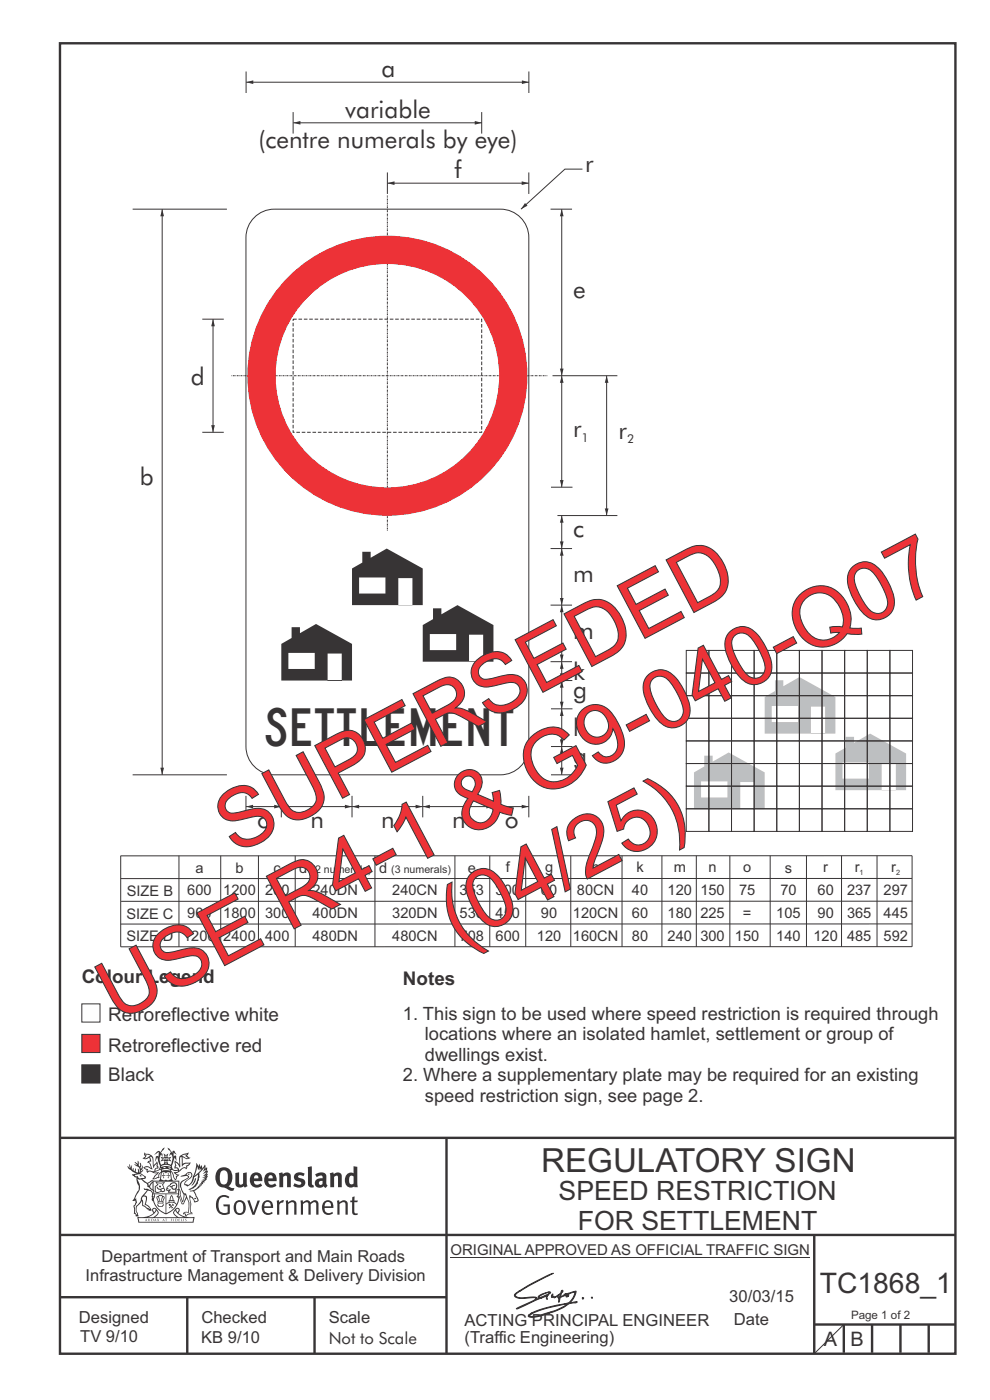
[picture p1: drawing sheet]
<svg xmlns="http://www.w3.org/2000/svg" width="210mm" height="297mm" viewBox="0 0 210 297" stroke-linecap="round" stroke-linejoin="round" font-family="sans-serif">
<g fill="none" stroke="#373435" stroke-width=".51">
<path d="M12.7 9.2h190v278h-190zM12.7 241.4h190M94.7 241.4v45.8M12.7 262h190M12.7 275.2h82M39.7 275.2v12M66.7 275.2v12M172.7 262.2v25M172.7 281h30M179 281v6M185 281v6M191 281v6"/>
<path d="M197 281v6"/>
</g>
<path d="M95.5 266.7h76.3" fill="none" stroke="#373435" stroke-width=".21"/>
<path d="M17.4 219.4h3.8v3.9h-3.8z" fill-rule="evenodd" fill="#ed3237" stroke="#373435" stroke-width=".21"/>
<path d="M17.4 225.9h3.8v3.9h-3.8z" fill-rule="evenodd" fill="#373435" stroke="#373435" stroke-width=".21"/>
<path d="M17.4 213h3.8v3.8h-3.8z" fill-rule="evenodd" fill="#fefefe" stroke="#373435" stroke-width=".21"/>
<path d="M53.9 46.1a6 6 0 0 1 4.3-1.7h48a6 6 0 0 1 6 6v108a6 6 0 0 1-6 6h-48a6 6 0 0 1-6-6v-108a6 6 0 0 1 1.7-4.3z" fill="none" stroke="#373435" stroke-width=".21"/>
<g fill="#373435">
<path d="M61.9 133.1h1.7v1.2l3.4-1.9 7.7 4.2v7.8h-15v-7.8l2.2-1.3zM69.5 138.6h3v5.8h-3zM61.2 138.5h5.6v3.4h-5.6z" fill-rule="evenodd"/>
<path d="M76.9 117.1h1.7v1.2l3.4-1.9 7.7 4.2v7.8h-15v-7.8l2.2-1.3zM84.5 122.6h3v5.8h-3zM76.2 122.5h5.6v3.4h-5.6z" fill-rule="evenodd"/>
<path d="M91.9 129.1h1.7v1.2l3.4-1.9 7.7 4.2v7.8h-15v-7.8l2.2-1.3zM99.5 134.6h3v5.8h-3zM91.2 134.5h5.6v3.4h-5.6z" fill-rule="evenodd"/>
</g>
<path d="M123.6 35.9h-3.8l-9.3 8.5" fill="none" stroke="#373435" stroke-width=".21"/>
<path d="M111.4 43.1l.5 .5-1.4 .8z" fill="#373435"/>
<path d="M62.2 26.1h40" fill="none" stroke="#373435" stroke-width=".21"/>
<g fill="#373435">
<path d="M100.7 25.7l1.5 .4-1.5 .3z"/>
<path d="M62.2 26.1l1.5-.4v.7z"/>
</g>
<path d="M62.2 23.8v4.5M102.2 23.8v4.5M116.8 44.4h4.5M119.2 44.4v35.3M117.2 79.7h13.8M116.9 103.4h4.5M118.2 109.4h12.8" fill="none" stroke="#373435" stroke-width=".21"/>
<path d="M49.1 79.7h67M82.2 112.6v-71.1" fill="none" stroke="#373435" stroke-width=".21" stroke-dasharray=".1 .2 .4 .1" stroke-linecap="butt"/>
<path d="M62.2 67.7h40v24h-40z" fill="none" stroke="#373435" stroke-width=".21" stroke-dasharray=".8 .4" stroke-linecap="butt"/>
<g fill="#373435">
<path d="M119.2 44.4l.3 1.5h-.7z"/>
<path d="M118.8 78.2h.7l-.3 1.5z"/>
</g>
<path d="M119.2 79.7v23.7" fill="none" stroke="#373435" stroke-width=".21"/>
<g fill="#373435">
<path d="M119.2 79.7l.3 1.5h-.7z"/>
<path d="M118.8 101.8h.7l-.3 1.6z"/>
</g>
<path d="M128.7 79.7v29.7" fill="none" stroke="#373435" stroke-width=".21"/>
<g fill="#373435">
<path d="M128.7 79.7l.4 1.5h-.8z"/>
<path d="M128.3 107.9h.8l-.4 1.5z"/>
</g>
<path d="M52.2 17.4h60" fill="none" stroke="#373435" stroke-width=".21"/>
<g fill="#373435">
<path d="M110.7 17l1.5 .4-1.5 .4z"/>
<path d="M52.2 17.4l1.5-.4v.8z"/>
</g>
<path d="M52.2 15.2v4.5M112.2 15.2v4.5M116.8 116.4h4.5M119.2 116.4v12M116.8 128.4h4.5M116.8 140.4h4.5M116.8 144.4h4.6" fill="none" stroke="#373435" stroke-width=".21"/>
<g fill="#373435">
<path d="M118.8 126.9h.7l-.3 1.5z"/>
<path d="M119.2 116.4l.3 1.5h-.7z"/>
</g>
<path d="M119.2 128.4v12" fill="none" stroke="#373435" stroke-width=".21"/>
<g fill="#373435">
<path d="M118.8 138.9h.7l-.3 1.5z"/>
<path d="M119.2 128.4l.3 1.5h-.7z"/>
</g>
<path d="M119.2 144.4v6" fill="none" stroke="#373435" stroke-width=".21"/>
<g fill="#373435">
<path d="M118.8 148.9h.7l-.3 1.5z"/>
<path d="M119.2 144.4l.3 1.5h-.7z"/>
</g>
<path d="M119.2 150.4v8" fill="none" stroke="#373435" stroke-width=".21"/>
<g fill="#373435">
<path d="M119.2 150.4l.3 1.5h-.7z"/>
<path d="M118.8 156.9h.7l-.3 1.5z"/>
</g>
<path d="M82.2 38.9h30M116.9 158.4h4.5" fill="none" stroke="#373435" stroke-width=".21"/>
<g fill="#373435">
<path d="M110.7 38.5l1.5 .4-1.5 .3z"/>
<path d="M82.2 38.9l1.5-.4v.7z"/>
</g>
<path d="M82.2 36.6v4.5M112.2 36.6v4.5M119.2 158.4v6" fill="none" stroke="#373435" stroke-width=".21"/>
<g fill="#373435">
<path d="M118.8 162.9h.7l-.3 1.5z"/>
<path d="M119.2 158.4l.3 1.5h-.7z"/>
</g>
<path d="M116.9 150.4h4.5M119.2 140.4v4" fill="none" stroke="#373435" stroke-width=".21"/>
<g fill="#373435">
<path d="M119.2 140.4l.3 1.5h-.7z"/>
<path d="M118.8 142.9h.7l-.3 1.5z"/>
</g>
<path d="M116.9 164.4h4.5" fill="none" stroke="#373435" stroke-width=".21"/>
<path d="M58.5 79.7a23.7 23.7 0 0 1 47.4 0 23.7 23.7 0 0 1-47.4 0zM52.5 79.7a29.7 29.7 0 0 0 59.4 0 29.7 29.7 0 0 0-59.4 0z" fill-rule="evenodd" fill="#ed3237"/>
<path d="M119.2 109.4v7" fill="none" stroke="#373435" stroke-width=".21"/>
<g fill="#373435">
<path d="M119.2 109.4l.3 1.5h-.7z"/>
<path d="M118.8 114.9h.7l-.3 1.5z"/>
</g>
<path d="M34.4 44.4v120M112.2 168.8v4.6" fill="none" stroke="#373435" stroke-width=".21"/>
<g fill="#373435">
<path d="M34.4 44.4l.4 1.5h-.8z"/>
<path d="M34 162.9h.8l-.4 1.5z"/>
</g>
<path d="M28.1 44.4h20M42.9 67.7h4.6M45.2 67.7v24M42.9 91.7h4.6M28.1 164.4h20" fill="none" stroke="#373435" stroke-width=".21"/>
<g fill="#373435">
<path d="M45.2 67.7l.4 1.5h-.8z"/>
<path d="M44.8 90.2h.8l-.4 1.5z"/>
</g>
<path d="M52.2 171.1h7.5" fill="none" stroke="#373435" stroke-width=".21"/>
<g fill="#373435">
<path d="M58.2 170.7l1.5 .4-1.5 .4z"/>
<path d="M52.2 171.1l1.5-.4v.8z"/>
</g>
<path d="M52.2 168.8v4.6M59.7 168.8v4.6M59.7 171.1h15M74.7 168.8v4.6" fill="none" stroke="#373435" stroke-width=".21"/>
<g fill="#373435">
<path d="M59.7 171.1l1.5-.4v.8z"/>
<path d="M73.2 170.7l1.5 .4-1.5 .4z"/>
</g>
<path d="M104.7 171.1h7.5" fill="none" stroke="#373435" stroke-width=".21"/>
<g fill="#373435">
<path d="M110.7 170.7l1.5 .4-1.5 .4z"/>
<path d="M104.7 171.1l1.5-.4v.8z"/>
</g>
<path d="M89.7 168.8v4.6M89.7 171.1h15M104.7 168.8v4.6" fill="none" stroke="#373435" stroke-width=".21"/>
<g fill="#373435">
<path d="M89.7 171.1l1.5-.4v.8z"/>
<path d="M103.2 170.7l1.5 .4-1.5 .4z"/>
</g>
<path d="M74.7 171.1h15" fill="none" stroke="#373435" stroke-width=".21"/>
<g fill="#373435">
<path d="M88.2 170.7l1.5 .4-1.5 .4z"/>
<path d="M74.7 171.1l1.5-.4v.8z"/>
</g>
<g fill="#bdbfc1">
<path d="M149.4 160.3h1.8v1.3l3.4-2 7.6 4.3v7.7h-15v-7.7l2.2-1.3zM157 165.9h3v5.7h-3zM148.7 165.8h5.6v3.4h-5.6z" fill-rule="evenodd"/>
<path d="M164.4 144.3h1.8v1.3l3.4-2 7.6 4.3v7.7h-15v-7.7l2.2-1.3zM172 149.9h3v5.7h-3zM163.7 149.8h5.6v3.4h-5.6z" fill-rule="evenodd"/>
<path d="M179.4 156.3h1.8v1.3l3.4-2 7.6 4.3v7.7h-15v-7.7l2.2-1.3zM187 161.9h3v5.7h-3zM178.7 161.8h5.6v3.4h-5.6z" fill-rule="evenodd"/>
</g>
<g fill="none" stroke="#373435" stroke-width=".21">
<path d="M145.6 138h4.8v4.8h-4.8zM150.4 138h4.8v4.8h-4.8zM155.2 138h4.8v4.8h-4.8zM160 138h4.8v4.8h-4.8zM164.8 138h4.8v4.8h-4.8zM169.6 138h4.8v4.8h-4.8zM174.4 138h4.8v4.8h-4.8zM179.2 138h4.8v4.8h-4.8zM184 138h4.8v4.8h-4.8zM188.8 138h4.8v4.8h-4.8zM145.6 142.8h4.8v4.8h-4.8zM145.6 147.6h4.8v4.8h-4.8z"/>
<path d="M145.6 152.4h4.8v4.8h-4.8zM145.6 157.2h4.8v4.8h-4.8zM150.4 142.8h4.8v4.8h-4.8zM150.4 147.6h4.8v4.8h-4.8zM150.4 152.4h4.8v4.8h-4.8zM150.4 157.2h4.8v4.8h-4.8zM155.2 142.8h4.8v4.8h-4.8zM155.2 147.6h4.8v4.8h-4.8zM155.2 152.4h4.8v4.8h-4.8zM155.2 157.2h4.8v4.8h-4.8zM160 142.8h4.8v4.8h-4.8zM160 147.6h4.8v4.8h-4.8z"/>
<path d="M160 152.4h4.8v4.8h-4.8zM160 157.2h4.8v4.8h-4.8zM164.8 142.8h4.8v4.8h-4.8zM164.8 147.6h4.8v4.8h-4.8zM164.8 152.4h4.8v4.8h-4.8zM164.8 157.2h4.8v4.8h-4.8zM169.6 142.8h4.8v4.8h-4.8zM169.6 147.6h4.8v4.8h-4.8zM169.6 152.4h4.8v4.8h-4.8zM169.6 157.2h4.8v4.8h-4.8zM174.4 142.8h4.8v4.8h-4.8zM174.4 147.6h4.8v4.8h-4.8z"/>
<path d="M174.4 152.4h4.8v4.8h-4.8zM174.4 157.2h4.8v4.8h-4.8zM179.2 142.8h4.8v4.8h-4.8zM179.2 147.6h4.8v4.8h-4.8zM179.2 152.4h4.8v4.8h-4.8zM179.2 157.2h4.8v4.8h-4.8zM184 142.8h4.8v4.8h-4.8zM184 147.6h4.8v4.8h-4.8zM184 152.4h4.8v4.8h-4.8zM184 157.2h4.8v4.8h-4.8zM188.8 142.8h4.8v4.8h-4.8zM188.8 147.6h4.8v4.8h-4.8z"/>
<path d="M188.8 152.4h4.8v4.8h-4.8zM188.8 157.2h4.8v4.8h-4.8zM145.6 162h4.8v4.8h-4.8zM145.6 166.8h4.8v4.8h-4.8zM145.6 171.6h4.8v4.8h-4.8zM150.4 162h4.8v4.8h-4.8zM150.4 166.8h4.8v4.8h-4.8zM150.4 171.6h4.8v4.8h-4.8zM155.2 162h4.8v4.8h-4.8zM155.2 166.8h4.8v4.8h-4.8zM155.2 171.6h4.8v4.8h-4.8zM160 162h4.8v4.8h-4.8z"/>
<path d="M160 166.8h4.8v4.8h-4.8zM160 171.6h4.8v4.8h-4.8zM164.8 162h4.8v4.8h-4.8zM164.8 166.8h4.8v4.8h-4.8zM164.8 171.6h4.8v4.8h-4.8zM169.6 162h4.8v4.8h-4.8zM169.6 166.8h4.8v4.8h-4.8zM169.6 171.6h4.8v4.8h-4.8zM174.4 162h4.8v4.8h-4.8zM174.4 166.8h4.8v4.8h-4.8zM174.4 171.6h4.8v4.8h-4.8zM179.2 162h4.8v4.8h-4.8z"/>
<path d="M179.2 166.8h4.8v4.8h-4.8zM179.2 171.6h4.8v4.8h-4.8zM184 162h4.8v4.8h-4.8zM184 166.8h4.8v4.8h-4.8zM184 171.6h4.8v4.8h-4.8zM188.8 162h4.8v4.8h-4.8zM188.8 166.8h4.8v4.8h-4.8zM188.8 171.6h4.8v4.8h-4.8zM25.6 181.6l167.9-.1v19.4M25.6 181.5v19.4l167.9-.1M38 181.5v19.4M46.8 181.5v19.4"/>
<path d="M54.8 181.5v19.4M62.6 181.5v19.4M79.5 181.5v19.4M96.5 181.5v19.4M103.9 181.5v19.4M111.5 181.5v19.4M121.1 181.5v19.4M131.9 181.5v19.4M140.4 181.5v19.4M147.7 181.5v19.4M154.8 181.5v19.4M163.4 181.5v19.4"/>
<path d="M171.1 181.5v19.4M178.5 181.5v19.4M186 181.5v19.4M193.5 186.4h-167.9M193.5 196h-167.9M193.5 191.2h-167.8"/>
</g>
<g fill="#373435">
<path d="M47 248.4a2.55 2.55 0 0 0 0 2.7l.3 .2a.81 .81 0 0 0 1-1v-.5a1.04 1.04 0 0 0-1.1-1.5zM46.3 248.1a1.82 1.82 0 0 1 2.1-.2 1.82 1.82 0 0 1 .9 1.8 2.29 2.29 0 0 1-.8 2l.7 .3h.5l-.2 .6a2.87 2.87 0 0 1-2-.7 2.12 2.12 0 0 1-1.7-3.1z" fill-rule="evenodd"/>
<path d="M49.9 248.9l.8-.2v2a.46 .46 0 0 0 .3 .6 .46 .46 0 0 0 .6-.3v-2.1l.7-.2v2.4l.2 .5-.5 .3-.3-.3a1.02 1.02 0 0 1-1.2 .3 1.02 1.02 0 0 1-.6-1.1z" fill-rule="evenodd"/>
<path d="M54 249.5l-.1 .5h.9a.49 .49 0 0 0-.2-.6 .49 .49 0 0 0-.6 .1zM53.4 249.1a1.34 1.34 0 0 1 1.6-.2 1.34 1.34 0 0 1 .6 1.5v.2h-1.7a.77 .77 0 0 0 .5 .8 .77 .77 0 0 0 .9-.4l.3 .5a1.59 1.59 0 0 1-2 .2 1.59 1.59 0 0 1-.5-2.1z" fill-rule="evenodd"/>
<path d="M57 249.5l-.1 .5h1a.49 .49 0 0 0-.2-.6 .49 .49 0 0 0-.7 .1zM56.4 249.1a1.34 1.34 0 0 1 1.6-.2 1.34 1.34 0 0 1 .7 1.5v.2h-1.8a.77 .77 0 0 0 .5 .8 .77 .77 0 0 0 .9-.4l.4 .5a1.59 1.59 0 0 1-2.1 .2 1.59 1.59 0 0 1-.5-2.1z" fill-rule="evenodd"/>
<path d="M59.2 248.9l.7-.2 .1 .4a.95 .95 0 0 1 1-.3 .95 .95 0 0 1 .7 .8v2.3h-.8v-2.3a.46 .46 0 0 0-.8 .1v2.2h-.8z" fill-rule="evenodd"/>
<path d="M62.6 249.1a1.75 1.75 0 0 1 2-.1l-.2 .5-.6-.2a.43 .43 0 0 0-.6 .3l.4 .3a1.04 1.04 0 0 1 1.2 1.1 1.04 1.04 0 0 1-1.4 1l-1.2-.4 .3-.6 1 .4 .4-.4a.88 .88 0 0 0-1-.5l-.4-.2-.1-.4z" fill-rule="evenodd"/>
<path d="M65.3 247.6l.8-.2 .1 3.8 .3 .2 .1 .4a.88 .88 0 0 1-1 0 .88 .88 0 0 1-.3-1z" fill-rule="evenodd"/>
<path d="M67.8 250.6a.43 .43 0 0 0-.1 .7 .43 .43 0 0 0 .7-.1v-.7zM66.8 249.1a1.7 1.7 0 0 1 2.4 .1v1.9l.3 .4-.4 .5-.5-.4a1.03 1.03 0 0 1-1.7-.1 1.03 1.03 0 0 1 .8-1.5h.7v-.4a.8 .8 0 0 0-1.2 .1z" fill-rule="evenodd"/>
<path d="M70 248.9l.7-.2 .1 .4a.95 .95 0 0 1 1-.3 .95 .95 0 0 1 .7 .8v2.3h-.8v-2.3a.46 .46 0 0 0-.8 .1v2.2h-.8z" fill-rule="evenodd"/>
<path d="M74.3 249.5a1.48 1.48 0 0 0 0 1.7h.5l.2-.1v-1.5l-.3-.2zM75 247.4l.8 .1 .1 4.4h-.7l-.1-.2a1.26 1.26 0 0 1-1.4 0 1.26 1.26 0 0 1-.5-1.3 1.29 1.29 0 0 1 .4-1.4 1.29 1.29 0 0 1 1.4-.1z" fill-rule="evenodd"/>
<path d="M46.4 253.9a1.72 1.72 0 0 1 2.3 0l-.3 .3a1.24 1.24 0 0 0-1.4-.2 1.24 1.24 0 0 0-.6 1.4 1.49 1.49 0 0 0 1.2 1.9l.7-.1v-1.3h-.8l-.1-.4h1.3v1.9a1.93 1.93 0 0 1-2.2 0 1.93 1.93 0 0 1-.7-2.2l.2-.8z" fill-rule="evenodd"/>
<path d="M50.4 255.1a1.65 1.65 0 0 0 .2 2.2 .99 .99 0 0 0 1-1.4 .78 .78 0 0 0-.4-.8 .78 .78 0 0 0-.8 0zM50 254.9a1.33 1.33 0 0 1 1.6-.1 1.33 1.33 0 0 1 .5 1.4 1.31 1.31 0 0 1-1.3 1.6 1.31 1.31 0 0 1-1.2-1.6v-.6z" fill-rule="evenodd"/>
<path d="M52.5 254.7l.4-.1 .9 2.6 .8-2.5h.5l-1.1 3h-.5z" fill-rule="evenodd"/>
<path d="M56.3 255.2l-.2 .7h1.3a.7 .7 0 0 0-.3-.8 .7 .7 0 0 0-.8 .1zM55.9 255a1.22 1.22 0 0 1 1.5-.2 1.22 1.22 0 0 1 .5 1.5h-1.8a.93 .93 0 0 0 .5 1 .93 .93 0 0 0 1.1-.2l.2 .3a1.43 1.43 0 0 1-1.8 .1 1.43 1.43 0 0 1-.6-1.7z" fill-rule="evenodd"/>
<path d="M58.7 254.7l.4-.1 .1 .5 .4-.4 .6-.1-.2 .5a.66 .66 0 0 0-.8 .7v1.9h-.4z" fill-rule="evenodd"/>
<path d="M60.6 254.7l.4-.1 .1 .5a.94 .94 0 0 1 1-.5 .94 .94 0 0 1 .8 .8v2.3h-.5l-.1-2.5a.81 .81 0 0 0-1.2 .3v2.2h-.4z" fill-rule="evenodd"/>
<path d="M63.7 254.7l.5-.1 .1 .5 .4-.3a.78 .78 0 0 1 1.1 .3 .9 .9 0 0 1 1-.5 .9 .9 0 0 1 .8 .8v2.3h-.5l-.1-2.5a.67 .67 0 0 0-1.1 .3v2.2h-.5v-2.4l-.4-.3-.7 .4v2.3h-.5z" fill-rule="evenodd"/>
<path d="M69 255.2l-.1 .7h1.3a.7 .7 0 0 0-.3-.8 .7 .7 0 0 0-.9 .1zM68.7 255a1.22 1.22 0 0 1 1.5-.2 1.22 1.22 0 0 1 .5 1.5h-1.8a.93 .93 0 0 0 .4 1 .93 .93 0 0 0 1.2-.2l.1 .3a1.44 1.44 0 0 1-1.7 .1 1.44 1.44 0 0 1-.6-1.7z" fill-rule="evenodd"/>
<path d="M71.4 254.7l.5-.1 .1 .5a.94 .94 0 0 1 1-.5 .94 .94 0 0 1 .8 .8v2.3h-.5l-.1-2.5a.81 .81 0 0 0-1.2 .3v2.2h-.4z" fill-rule="evenodd"/>
<path d="M74.7 253.9l.5-.1v.9h.7l-.1 .3h-.6v2.2l.1 .2h.5l.1 .3a.75 .75 0 0 1-1.2-.6v-2.1h-.4v-.3h.4z" fill-rule="evenodd"/>
<path d="M30.8 244.9l1.1 .3-.9 .5h-.4l.6-.5zM31.8 245.4h.2a2.44 2.44 0 0 1 .4 1.9l.1 .5 .7-1-.1 .6 .3 .3a.57 .57 0 0 0-.6 .7l-1-.1-.5 .2 .2-.5-.8-.3 .7-.1 .9 .5 .1-.1-.6-1.3-.2-.2h.5zM30.7 244.4l-.1 .5 .2 .4-.6 .4a1.04 1.04 0 0 0 1.4-.1l.2 .6-.3 .1-.2 .4a.94 .94 0 0 1 .8 1.1l-.2-.1a1.16 1.16 0 0 0-1.5-.1l.3 .4 .4 .2 .1 .5 .2 .1 .1-.2a.94 .94 0 0 1 1.1 .2l.8 .1-1.2 1.2a1.13 1.13 0 0 0 1.2-.2l.4-.1-.1-.4 .5-.8a.83 .83 0 0 0-.6 1.1l-.3-.1-.7 .4 1.1-1.4-.5 .1-.5-.1 1.3-.5-.1-.1-.9 .4v-.3l.2-.2 .3 .1 .1-.3-.2-.4v-.6l-.1-.4-.7 1v-.7a1.42 1.42 0 0 0-1.6-1.8z" fill-rule="evenodd"/>
<path d="M38.5 245.2l.5-.2 .7-.1-.6 .3 .8 .5h-.3zM38.3 245.5l.2-.1 .1 2a1.69 1.69 0 0 1 1.6-.6l-.8 .5 .1 .5a1.1 1.1 0 0 0-1.5 .6l-.1-.5-.2-.2h-.5l.3-.4-.3-.7a1.42 1.42 0 0 1 .8 1.1l.2-.1zM37.1 246.2l.1 1-.2 .3 .1 .4h.5l.1 .2a.96 .96 0 0 1-1.1-.1l-.1 .1a1.06 1.06 0 0 0 1.3 .2v.1a.72 .72 0 0 1-1 .2l.3 .5 .6 .2-.4 .2-.1 .6-.2-.3-.4-1.1-.4-.4 .4 .9a1.54 1.54 0 0 0 .7 1.2l.2-.3a.58 .58 0 0 1 .4-.8l.2-.1h-.3l-.5-.3 .9-.5a.93 .93 0 0 1 1.2-.5v.2l.2-.2 .1-.5a.99 .99 0 0 0 .7-.8l-1.3 .1-.3 .2-.1-1.4 .9 .4 .9-.3h-.4l-.5-.4 .4-.7-.6 .2a1.46 1.46 0 0 0-1.4 2.1v.4l-.2-.4z" fill-rule="evenodd"/>
<path d="M35.6 248.9l.2 .1-.1 .3 .4 .1h-.4v.6l-.1-.6h-.3l.3-.1z" fill-rule="evenodd"/>
<path d="M34.6 248.9l.2 .1v.3l.3 .1h-.3l-.1 .6v-.6h-.4l.4-.1z" fill-rule="evenodd"/>
<path d="M34.3 248.8a.57 .57 0 0 1 .9 .2 .57 .57 0 0 1 .9-.2l.2 1.4h-.2a.57 .57 0 0 1-.9 0 .69 .69 0 0 1-1.1 0zM34.2 248.1l-.3 2.1-.2 .4h3l-.2-.4-.3-2.1h-.2v.2l-.8-.1-.8 .1v-.2z" fill-rule="evenodd"/>
<path d="M34.2 252.4a.3 .3 0 0 0 .6 0 .3 .3 0 0 0-.6 0zM33.3 250.9l.3 .3-.3 .4a.79 .79 0 0 0 0 1.3l.8-.2-.1-.3a.55 .55 0 0 1-.7-.6l.1-.1 .2 .3 .3 .2 .8-.2-.4-.7 .4-.4-.7 .2zM33 250.7l1.1 .2 .9-.2-.4 .6 .4 1.2a.56 .56 0 0 1-.8 .3l-.2 .1a.73 .73 0 0 1-.9 .1 .73 .73 0 0 1-.3-1v-.4l.6-.4z" fill-rule="evenodd"/>
<path d="M35.6 251.8l.7-.4a.58 .58 0 0 1 1-.1 .58 .58 0 0 1-.4 .9l-.3-.3a.43 .43 0 0 1 .6-.4 .57 .57 0 0 0-.8 .2l-.2-.1-.3 .1 .4 .2a.55 .55 0 0 0 .9 .4v.5h-1.3l.3-.4-.1-.1-.6 .1 .2-.3-.2-.1zM35.4 251.8l-.1 .2a.39 .39 0 0 0 .2 .6h.3l-.2 .4h1.9l-.1-.8a.86 .86 0 0 0-.1-1.3 .86 .86 0 0 0-1.3 .4z" fill-rule="evenodd"/>
<path d="M36 254.8h.8v.2h-.8zM36.4 253.8l.2 .8h-.4zM36.4 253.5l-.3 .5-.1 .6h-.2v.4l-.7 .4 .2 .1a1.48 1.48 0 0 1 2.1 .2l.2-.1-.6-.5v-.5h-.2l-.1-.6z" fill-rule="evenodd"/>
<path d="M35.8 255.4l.4 .1 .1 .3 .3-.2-.2-.2a.38 .38 0 0 1 .5 .5l-.2-.2-.3 .2 .3 .2-.3 .3-.1-.4-.4 .4-.1-.2 .4-.3-.1-.1-.2 .1z" fill-rule="evenodd"/>
<path d="M34.5 254h.2v.2l-.2 .6h-.2zM33.6 255.3h.9v.2a.55 .55 0 0 1-.8 .4v-.2l-.2-.1zM33.4 254h.2l.2 .8h-.2zM33.6 255l.8-.1 .1 .2h-.8zM33.8 253.7h.5l-.2 1.1h-.1zM33.3 253.8l-.1 .3 .3 1.1a.48 .48 0 0 0-.1 .6 .48 .48 0 0 0 .5 .2h.5a.49 .49 0 0 0 .2-.8l.3-1.1-.1-.3a1.42 1.42 0 0 0-1.5 0z" fill-rule="evenodd"/>
<path d="M33.7 251.5l.4 .1 .1 .3h-.3z" fill-rule="evenodd"/>
<path d="M41.3 250.1l.3-.2-.2 .8-.6 .8h-.2l.5-.7z" fill-rule="evenodd"/>
<path d="M39.7 249l.3-.2 .5 .2a.88 .88 0 0 1-.6 1.1 1.22 1.22 0 0 0-.8 1.3l.5 .2a.72 .72 0 0 0 .9-.4l.5-.8 .2-.6 .8-.6v.2a2.85 2.85 0 0 1-2 2.9l.1 .1a2.13 2.13 0 0 0 1.9-1.5v-.3a2.01 2.01 0 0 0 .3-1.7l1.1-1.3-.4 1 .7-.5-.7 1 .8-.4-.8 .8 .7-.2-.9 .6 .8-.1-.8 .4h.7l-.8 .3 .3 .2h-.4l.2 .3h-.4l.2 .3h-.4l.1 .2h-.1a2.16 2.16 0 0 1-2 1.1l.1 .2 .4-.1a.76 .76 0 0 1 .7 .8l.5 1.2-.6 .2a1.45 1.45 0 0 0-1.1-1.3l.2 1.8-.1 1.8 .4 .3a1.07 1.07 0 0 0-1.2 .4v-.3l-.5-.2a.87 .87 0 0 1 1.1-.1v-.7a4.4 4.4 0 0 0-.6-3.1l-.1-.3h-.2a2.16 2.16 0 0 1-.7-2.2l.3-.4 1.2-.7a.55 .55 0 0 0-.4-.8zM37.8 252.4a.76 .76 0 0 1 .3 1.1l.6 1.6 .4-1.7 .2 .1a.61 .61 0 0 1-.1 .9l-.3 .8-.2 .1-.7-1.6-.3 .1a1.18 1.18 0 0 0 .1-1.4zM41.8 247.5l.2 .7 .3-.5v.6l.4-.5a1.9 1.9 0 0 1-1.2 1.4l-.3 .3zM38.2 249.6l1.4-.2 .2 .2v.3l-.5 .2a1.26 1.26 0 0 0-.9 1.9l.2 .7a1.84 1.84 0 0 1 .1 2.1l-.4-1.4a.96 .96 0 0 0-.4-1.2l-.4 .2a.78 .78 0 0 1 0 1.3l.1 .3h.4l.4 1.1a.38 .38 0 0 0 .2 .4 .38 .38 0 0 0 .4-.1l.6-1.2a2.94 2.94 0 0 1 .4 2.5l-.1 .4h-.8l-.3 .4v.2l.4-.1 .1 .4 .2 .1a1.02 1.02 0 0 1 1.3-.5v-.4l-.3-.1 .1-1.8-.3-1.3h.1a1.14 1.14 0 0 1 .8 1 .63 .63 0 0 0 .8-.2 .63 .63 0 0 0-.2-.9l-.6-1.2 .9-.6 .2-.4h.3l-.1-.2h.4l-.1-.3h.3l-.1-.3 .5-.1-.2-.2 .6-.4v-.2h-.2l.4-.5h-.3l.3-.5-.4 .1 .4-.5v-.3l-.3 .2 .2-.7-.1-.2-.4 .3v-.8l-.6 .8-.2-.8-.2 .5-.3-.7-.1 .6-.5-.8-.1 1.4-.6 1.8a1.81 1.81 0 0 1-1 1.5l-.6-.2a1.75 1.75 0 0 1 1.1-1.2 .75 .75 0 0 0 .1-1.3 .75 .75 0 0 0-1.2 .4z" fill-rule="evenodd"/>
<path d="M41.2 254.1h.3l.2 .2-.4 .1z" fill-rule="evenodd"/>
<path d="M29.4 258.4h11.6l-.1 .8h-11.4zM31.3 258.2l.5-.1a2.48 2.48 0 0 0 1.4-1.3l.3 .5-.5 .6-.5 .3zM32.5 256.6l.3-.2 .2 .1-.3 .7zM37.2 256.8a2.65 2.65 0 0 0 1.8 1.4h-1.1l-.5-.3-.5-.6zM37.4 256.5l.2-.1 .3 .2-.3 .6zM29.2 258.2l.1 1.2h11.8l.2-1.1-.2-.1a4.1 4.1 0 0 1-3.3-.9l.3-.4-.1-.6a1.06 1.06 0 0 0-1.3 1l.2 .4 .6 .5h-4.7l.3-.1a.84 .84 0 0 0 .6-.8 .84 .84 0 0 0-.5-.8l-.3-.2h-.5l-.1 .6 .3 .4a4.2 4.2 0 0 1-3.4 .9z" fill-rule="evenodd"/>
<path d="M31 258.7l.1 .2h-.2zM31 258.5l-.3 .6 .4-.2 .2 .2z" fill-rule="evenodd"/>
<path d="M31.3 258.6h.3v.4a.25 .25 0 0 0 .2-.1 .25 .25 0 0 0-.1-.3h.1a.29 .29 0 0 1 0 .4 .29 .29 0 0 1-.4 0 .29 .29 0 0 1 0-.4z" fill-rule="evenodd"/>
<path d="M32.2 258.6a.22 .22 0 0 1 .3 .2 .22 .22 0 0 1-.3 .2zM32 258.6l.1 .4a.33 .33 0 0 0 .4 0 .33 .33 0 0 0 0-.4 .33 .33 0 0 0-.5 0z" fill-rule="evenodd"/>
<path d="M32.9 258.7l.1 .2h-.2zM32.9 258.5l-.2 .6 .3-.2 .2 .2z" fill-rule="evenodd"/>
<path d="M33.3 258.6h.2l.1 .1 .2-.1-.2 .2 .2 .3-.3-.3-.1 .3h-.1l.2-.3z" fill-rule="evenodd"/>
<path d="M34.7 258.7l.1 .2h-.2zM34.7 258.5l-.3 .6 .4-.2 .2 .2z" fill-rule="evenodd"/>
<path d="M35 258.5h.5l-.2 .1v.5h-.2l.1-.5z" fill-rule="evenodd"/>
<path d="M36.2 258.6l.3-.1-.1 .1v.2h.1h-.1v.3h-.2z" fill-rule="evenodd"/>
<path d="M36.7 258.6h.2v.5h-.2z" fill-rule="evenodd"/>
<path d="M37.3 258.6a.22 .22 0 0 1 .3 .2 .22 .22 0 0 1-.3 .2zM37.1 258.6v.4a.33 .33 0 0 0 .5 0 .33 .33 0 0 0 0-.4 .33 .33 0 0 0-.5 0z" fill-rule="evenodd"/>
<path d="M37.8 258.6l.4-.1-.2 .1v.2h.1h-.1v.2l.2 .1h-.4z" fill-rule="evenodd"/>
<path d="M38.4 258.6h.2l-.1 .4 .2 .1h-.3z" fill-rule="evenodd"/>
<path d="M38.9 258.6h.2v.5h-.2z" fill-rule="evenodd"/>
<path d="M39.3 258.6h.2h-.1l.2 .3-.2 .2-.1-.1v-.1l.2 .1z" fill-rule="evenodd"/>
<path d="M34.2 247.4a1.51 1.51 0 0 1 2 .2 2.67 2.67 0 0 0-2.1 0zM35.7 247.6l.4 .1 .1 .3-.4-.1zM34.6 247.6h.5l.1 .2h-.4zM34 247.8l.3 .2h-.3zM34.9 246.9l.3-.2 .3 .2zM34.9 245.6l.2 .1v.3h-.2zM35 245.1l.2 .2 .2-.2-.1 .3h-.2zM35.1 246.3h.2l.1 .4-.2-.2-.2 .2zM35.3 245.7l.2-.1v.4h-.2zM34.4 245.7h.3l.1 .3-.4 .1 .2-.2zM35.7 245.7h.3l-.2 .2 .2 .2-.4-.1zM32.7 244.9l1-.5-.1 1-.2-.2-.3 .2-.3 1.1 .5-1 .3 .9a1.84 1.84 0 0 1 .2 1.7l.4 .1a2.48 2.48 0 0 1 2.2 0l.2-.2-.2-.7 .7-1.8 .4 .7-.2-1-.2-.1-.2 .3v-.9l.6 .4-.6-.8-.3 .1-.1 .4-.5-.9-.5-.3 .2 .5 .6 .5-.5 .8 .4-.4a2.06 2.06 0 0 1 0 2.3l-.5-.2-.2-.6 .1-.1 .8 .2-.4-.5 .4-.5-.7 .2-.2-.2 .2-.7-.5 .4-.5-.4 .2 .7-.2 .2-.7-.2 .4 .5-.4 .5 .8-.2 .1 .1-.2 .6-.5 .2a2.02 2.02 0 0 1 0-2.2l.3 .5-.1-.7-.3-.1 .8-1.2-.4 .3-.5 .8-.2-.3a.8 .8 0 0 0-.8 .5z" fill-rule="evenodd"/>
<path d="M29.2 250.1l.3 .1a.61 .61 0 0 1 .8 .4l.3 .2a.8 .8 0 0 1 .6 1l.4 .1 .5 .5a1 1 0 0 1 .5 1.1l-.1 .7v-.5h-.1a.96 .96 0 0 0-.8-1.3l-.2-.2h-.7l-.1-.1-.1 .1 .1 .3h.6l-1.2 1.3-.2 1-.4 .6a1.33 1.33 0 0 0-.5 1.8l.2 .5a1.26 1.26 0 0 1-.5-1.5l-.1-.3a1.56 1.56 0 0 0 .4-1.7l-.3 .2 .2-.5a3.2 3.2 0 0 0 .7-3zM30.4 253.9h.4a2.06 2.06 0 0 1-.1 1.6l.7 .5 .4 .4-.6-.1-.8-.6-.1-.9a.51 .51 0 0 1 .1-.9zM28.6 249.3a1.52 1.52 0 0 1 2.1 .5l-1.1 .2-.2-.1-.1-.4h-.5zM27.5 247v.8l-.3-.4h-.1a3.1 3.1 0 0 0 1.9 1.6l-1 .1 .5 .6 .5 .1 .1 1.1a1.84 1.84 0 0 1-.3 2.5l-.4 .9-.3 .4 .2 .1 .4-.1 .1 .4-.2 .5-.3 .2 .1 1.7h.2l.3 .5 .1 .1 .4-.1-.1-.5a1.3 1.3 0 0 1-.1-1.7l.9-1 .1 1.1 .6 .2 .5 .5 .1-.1 .2 .3h.5a1.85 1.85 0 0 0-1.2-1.4l.1-.3a1.39 1.39 0 0 0 0-1.4l-.5-.1 .5-.5a.66 .66 0 0 1 .9-.4 .66 .66 0 0 1 .3 .9l-.1 .4 .2-.1v.2l-.1 .3 .2 .5 .1-.3a2.24 2.24 0 0 0 .1-2.2 .73 .73 0 0 1-.7-.7 .73 .73 0 0 1 .6-.7v-.2a.94 .94 0 0 0-.9 .8 .48 .48 0 0 1-.1-.6 .48 .48 0 0 1 .5-.2l.5-.3a.51 .51 0 0 0-.8 .2l-.5 .2-1-.8h.6l.2-.5-1.2-.7 .5-.5v-.3l-.5 .4 .1-.2a.69 .69 0 0 0 .2-1v.4l-.2 .3v-1.1l-.3-.2 .1 .6-.1 .2-.4-1.3v.7l-.6-.4 .5 .7-.6-.2 .3 .3a1 1 0 0 1 .7 1.4l-.2-.8v.9l-.5-.2v-.8l-.2 .7-.2-.1-.1-.6-.2 .4-.2-.2 .1-.7-.2 .5z" fill-rule="evenodd"/>
<path d="M29.6 249.4l.2-.1 .3 .2z" fill-rule="evenodd"/>
<path d="M32.4 250.5h5.6v2l-.2-.1v-1.7h-5.2v2.5h5.2v-.8l.1 .2-.1 1.1v-.3h-2.5v4a4.1 4.1 0 0 0 2.6-3.6l.1-.1a4 4 0 0 1-2.8 3.9 4.2 4.2 0 0 1-2.8-4.7l.1 1.2 .1-.1a3.8 3.8 0 0 0 2.5 3.4v-4h-2.5l-.2-.9z" fill-rule="evenodd"/>
<circle cx="40" cy="249.1" r=".17"/>
</g>
<path d="M125.4 275.3a.15 .15 0 0 0 .3 0 .15 .15 0 0 0-.3 0zM123.5 275.2l.2 .4 .1-.2zM120.4 274.7l.1 .3 .1-.5zM120 274.5h.2l-.1 .6 .4-.1h-.3v-.2l.5-.3v-.1zM113 278.4l-.2 .3 3-1.1 4.5-1-1.5 .9-2.3 1h.4l2.5-1 1.4-.9 1.5-.2 .1-.2-.1-.1-1.3 .3 .7-1 .5-1.2a.22 .22 0 0 0-.1-.3 .22 .22 0 0 0-.3 .1l-1.1 .4 1.3-.4-.5 1.3-.8 1-4.9 1.1zM118.6 275.2l.1 .2zM119.2 273.9v.1zM117.1 274.6l-.1 .4a.21 .21 0 0 0 .1 .2 .21 .21 0 0 0 .3-.1l.2 .2 1.2-.8-.1 .6h-.4l.2 .4v.8l.4-1.1 .3-.2h-.3l.1-.1 .1-.7 .3-.2v-.3l-.3 .1-.3 .6-1 .7-.3-.1-.4 .1 .2-.6zM119.1 275l1-.2 .1-.3-.6 .1 .1 .2zM112.6 278.6l-.1 .4 .5-.6zM112.2 278.9l-.2 .3a1.58 1.58 0 0 0 1.8 .2l2.2-.6 .7-.4-2.4 .7a2.84 2.84 0 0 1-2 0l.2-.3zM109.3 274.5l-.2 .3 .1 .3 .9 .3 3.6-.1-.5 .6-3.4 1.5-.3 .2 .1 .1 5.3-2.3-.1-.2h-.5l.5-.4 1.5-.7-1.3 .4-.8 .6a.38 .38 0 0 1-.1 .5 .38 .38 0 0 1-.4 .1l.2-.3a1.27 1.27 0 0 0-1.5-.2h-2.5a.43 .43 0 0 1-.5-.1 .43 .43 0 0 1 .1-.6l.8-.6zM110.1 273.9h.2l2.1-1.2 5-2.6-4.2 2zM114.7 275.2l.2 .2 1.1-.4 .8-.9h-.5l.3 .2zM116.1 274.9l-.2 .6 .2 .1z" fill-rule="evenodd" fill="#373435" stroke="#373435" stroke-width=".21"/>
<path d="M179 281l-6.3 6.2" fill="none" stroke="#373435" stroke-width=".21"/>
<g font-size="17.6" fill="#ed3237">
<text x="49.8" y="181.4" transform="rotate(-28 49.8 181.4)">SUPERSEDED</text>
<text x="97.2" y="200.9" transform="rotate(-28 97.2 200.9)">(04/25)</text>
<text x="24.8" y="217" transform="rotate(-28 24.8 217)">USE R4-1 &amp; G9-040-Q07</text>
</g>
<text font-size="8" fill="#373435" x="56.4" y="158.2">SETTLEMENT</text>
<text font-size="7" fill="#373435" x="114.8" y="248.7">REGULATORY SIGN</text>
<text font-size="6" fill="#373435" x="173.9" y="274.2">TC1868_1</text>
<g font-size="5.6" fill="#373435">
<text x="118.5" y="254.6">SPEED RESTRICTION</text>
<text x="122.6" y="260.9">FOR SETTLEMENT</text>
</g>
<g font-size="5.2" fill="#373435">
<text x="80.9" y="16.3">a</text>
<text x="73.2" y="25">variable</text>
<text x="54.8" y="31.3">(centre numerals by eye)</text>
<text x="96.4" y="37.8">f</text>
<text x="124.1" y="36.6">r</text>
<text x="121.6" y="63.2">e</text>
<text x="40.5" y="81.6">d</text>
<text x="121.6" y="92.7">r</text>
<text x="131.2" y="93">r</text>
<text x="29.7" y="102.9">b</text>
<text x="121.6" y="114">c</text>
<text x="121.6" y="123.6">m</text>
<text x="121.6" y="135.6">m</text>
<text x="121.6" y="144.3">k</text>
<text x="121.6" y="148">g</text>
<text x="121.6" y="156.2">h</text>
<text x="121.6" y="162">g</text>
<text x="54.6" y="175.6">o</text>
<text x="65.9" y="175.6">n</text>
<text x="80.9" y="175.6">n</text>
<text x="95.9" y="175.6">n</text>
<text x="107.1" y="175.6">o</text>
</g>
<g font-size="4.2" fill="#373435">
<text x="174.7" y="285.6">A</text>
<text x="180.4" y="285.6">B</text>
</g>
<g font-size="4" fill="#373435">
<text x="17.3" y="208.6">Colour Legend</text>
<text x="85.5" y="208.9">Notes</text>
<text x="23" y="216.5">Retroreflective white</text>
<text x="23" y="223.2">Retroreflective red</text>
<text x="23" y="229.3">Black</text>
</g>
<g font-size="3.9" fill="#373435">
<text x="85.5" y="216.4">1. This sign to be used where speed restriction is required through</text>
<text x="90.1" y="220.7">locations where an isolated hamlet, settlement or group of</text>
<text x="90.1" y="225.1">dwellings exist.</text>
<text x="85.5" y="229.4">2. Where a supplementary plate may be required for an existing</text>
<text x="90.1" y="233.7">speed restriction sign, see page 2.</text>
</g>
<g font-size="3.5" fill="#373435">
<text x="21.6" y="267.8">Department of Transport and Main Roads</text>
<text x="18.2" y="271.8">Infrastructure Management &amp; Delivery Division</text>
<text x="16.7" y="280.6">Designed</text>
<text x="42.7" y="280.6">Checked</text>
<text x="69.7" y="280.6">Scale</text>
<text x="98.5" y="281.3">ACTING PRINCIPAL ENGINEER</text>
<text x="154.7" y="276.1">30/03/15</text>
<text x="155.7" y="281.2">Date</text>
<text x="17" y="284.8">TV 9/10</text>
<text x="42.7" y="284.8">KB 9/10</text>
<text x="69.7" y="285.2">Not to Scale</text>
<text x="98.5" y="284.8">(Traffic Engineering)</text>
</g>
<text font-size="3.2" fill="#373435" x="95.5" y="266.3">ORIGINAL APPROVED AS OFFICIAL TRAFFIC SIGN</text>
<g font-size="3.1" fill="#373435">
<text x="41.4" y="185.2">a</text>
<text x="50" y="185.2">b</text>
<text x="58" y="185.2">c</text>
<text x="63.5" y="185.2">d</text>
<text x="80.4" y="185.2">d</text>
<text x="99.2" y="185.2">e</text>
<text x="107.3" y="185.1">f</text>
<text x="115.6" y="185.1">g</text>
<text x="125.5" y="185.1">h</text>
<text x="135" y="185.1">k</text>
<text x="142.9" y="185.1">m</text>
<text x="150.3" y="185.1">n</text>
<text x="157.6" y="185.1">o</text>
<text x="166.5" y="185.2">s</text>
<text x="174.6" y="185.1">r</text>
<text x="181.3" y="185.1">r</text>
<text x="189.1" y="185.1">r</text>
<text x="26.9" y="190">SIZE B</text>
<text x="39.7" y="190">600</text>
<text x="47.4" y="190">1200</text>
<text x="56.2" y="190">200</text>
<text x="66.3" y="190">240DN</text>
<text x="83.2" y="190">240CN</text>
<text x="97.5" y="190">353</text>
<text x="105.1" y="189.9">300</text>
<text x="114.7" y="189.9">60</text>
<text x="122.4" y="189.9">80CN</text>
<text x="134.1" y="189.9">40</text>
<text x="141.6" y="189.9">120</text>
<text x="148.6" y="189.9">150</text>
<text x="156.8" y="189.9">75</text>
<text x="165.5" y="190">70</text>
<text x="173.4" y="189.9">60</text>
<text x="179.7" y="189.9">237</text>
<text x="187.4" y="189.9">297</text>
<text x="26.8" y="194.9">SIZE C</text>
<text x="39.7" y="194.8">900</text>
<text x="47.4" y="194.8">1800</text>
<text x="56.2" y="194.8">300</text>
<text x="66.3" y="194.8">400DN</text>
<text x="83.2" y="194.8">320DN</text>
<text x="97.5" y="194.8">530</text>
<text x="105.1" y="194.7">450</text>
<text x="114.7" y="194.7">90</text>
<text x="121.5" y="194.7">120CN</text>
<text x="134.1" y="194.7">60</text>
<text x="141.6" y="194.7">180</text>
<text x="148.6" y="194.7">225</text>
<text x="157.6" y="194.7">=</text>
<text x="164.7" y="194.8">105</text>
<text x="173.4" y="194.7">90</text>
<text x="179.7" y="194.7">365</text>
<text x="187.4" y="194.7">445</text>
<text x="26.8" y="199.7">SIZE D</text>
<text x="38.9" y="199.6">1200</text>
<text x="47.4" y="199.6">2400</text>
<text x="56.2" y="199.6">400</text>
<text x="66.3" y="199.6">480DN</text>
<text x="83.2" y="199.6">480CN</text>
<text x="97.5" y="199.6">708</text>
<text x="105.1" y="199.5">600</text>
<text x="113.9" y="199.5">120</text>
<text x="121.5" y="199.5">160CN</text>
<text x="134.1" y="199.5">80</text>
<text x="141.6" y="199.5">240</text>
<text x="148.6" y="199.5">300</text>
<text x="155.9" y="199.5">150</text>
<text x="164.7" y="199.6">140</text>
<text x="172.6" y="199.5">120</text>
<text x="179.7" y="199.5">485</text>
<text x="187.4" y="199.5">592</text>
</g>
<g font-size="2.6" fill="#373435">
<text x="123.4" y="93.8">1</text>
<text x="133" y="94.1">2</text>
</g>
<text font-size="2.5" fill="#373435" x="180.5" y="279.7">Page 1 of 2</text>
<g font-size="2.3" fill="#373435">
<text x="66.1" y="185.2">(2 numerals)</text>
<text x="83" y="185.2">(3 numerals)</text>
</g>
<g font-size="1.6" fill="#373435">
<text x="182.3" y="185.7">1</text>
<text x="190.1" y="185.7">2</text>
</g>
</svg>
